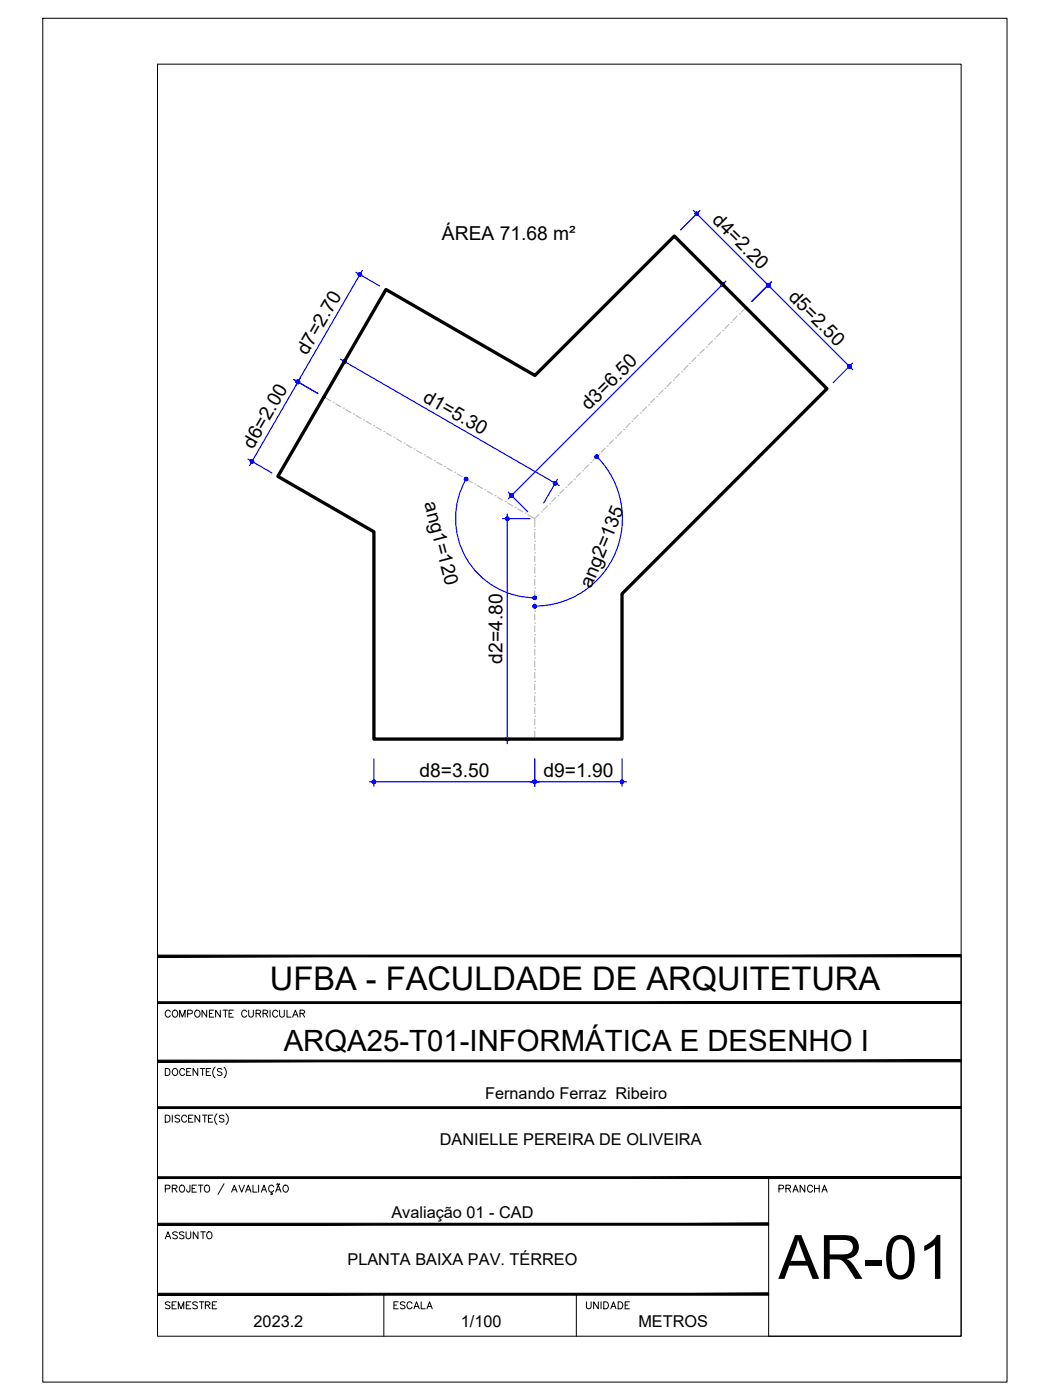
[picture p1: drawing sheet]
<svg xmlns="http://www.w3.org/2000/svg" width="229mm" height="305mm" viewBox="0 0 229 305" stroke-linecap="round" stroke-linejoin="round" font-family="sans-serif">
<!-- layer: ARQ_EIXO CINZA 04 -->
<g fill="none" stroke="#bababa" stroke-width=".25">
<path d="M149.7 79.6l-.9 .9M150.2 79.2h.1M151.5 77.8l-.9 .9M152 77.3h.1M153.3 76l-.9 .9M153.8 75.6h.1M155.1 74.2l-.9 .9M155.6 73.8h.1M156.9 72.4l-.9 .9M157.4 72h.1M158.7 70.6l-.9 .9M159.2 70.2h.1"/>
<path d="M160.5 68.8l-.9 .9M161 68.4h.1M162.4 67l-1 .9M70.5 86.4l1.5 .9M72.6 87.6h.1M73.1 87.9l1.1 .7M74.8 88.9h.1M75.3 89.2l1.1 .6M77 90.1h.1M77.5 90.5l1.1 .6M79.2 91.4h.1M79.7 91.7l1.1 .7"/>
<path d="M81.4 92.7h.1M81.9 93l1.1 .6M83.6 93.9h.1M84.1 94.3l1.1 .6M85.8 95.2h.1M86.3 95.5l1.1 .7M88 96.5h.1M88.5 96.8l1.1 .7M90.2 97.7h.1M90.7 98.1l1.1 .6M92.4 99h.1M92.9 99.4l1.1 .6"/>
<path d="M130 99.4l-.9 .8M130.4 98.9h.1M131.8 97.6l-.9 .9M132.2 97.1h.1M133.6 95.8l-.9 .8M134 95.3h.1M135.3 94l-.8 .9M135.8 93.5h.1M137.2 92.2l-.9 .9M137.6 91.7h.1M138.9 90.4l-.9 .9M139.4 89.9h.1"/>
<path d="M140.8 88.6l-1 .9M141.2 88.1h.1M142.5 86.8l-.9 .9M143 86.4h.1M144.3 85l-.9 .9M144.8 84.5h.1M146.1 83.2l-.9 .9M146.6 82.8h.1M147.9 81.4l-.9 .9M148.4 80.9h.1M94.6 100.3h.1M95.1 100.6l1.1 .7"/>
<path d="M96.8 101.6h.1M97.3 101.9l1.1 .6M99 102.8h.1M99.5 103.2l1.1 .6M101.2 104.1h.1M101.7 104.4l1.1 .7M103.4 105.4h.1M103.9 105.7l1.1 .6M105.6 106.6h.1M106.1 107l1.1 .6M107.8 107.9h.1M108.3 108.2l1.1 .7"/>
<path d="M110 109.2h.1M110.5 109.5l1.1 .7M112.1 110.4h.1M112.7 110.8l1.1 .6M114.3 111.7h.1M114.9 112.1l1.5 .8M116.4 117.9h.1M116.4 115.3h.1M116.4 116v1.2M116.4 118.5v1.3M117.4 111.9l-1 1v1.8M117.9 111.5h.1"/>
<path d="M119.2 110.2l-.9 .8M119.6 109.7h.1M121 108.3l-.9 .9M121.5 107.9h.1M122.8 106.6l-.9 .8M123.2 106.1h.1M124.6 104.7l-.9 1M125 104.3h.1M126.4 103l-.9 .8M126.8 102.5h.1M128.2 101.2l-.9 .9M128.6 100.7h.1"/>
<path d="M116.4 138.2h.1M116.4 135.6h.1M116.4 133.1h.1M116.4 130.6h.1M116.4 128h.1M116.4 125.5h.1M116.4 122.9h.1M116.4 120.4h.1M116.4 121v1.3M116.4 123.6v1.2M116.4 126.1v1.3M116.4 128.7v1.2"/>
<path d="M116.4 131.2v1.3M116.4 133.7v1.3M116.4 136.3v1.2M116.4 138.8v1.3M116.4 158.5h.1M116.4 156h.1M116.4 153.4h.1M116.4 150.9h.1M116.4 148.3h.1M116.4 145.8h.1M116.4 143.3h.1M116.4 140.7h.1"/>
<path d="M116.4 141.4v1.2M116.4 143.9v1.3M116.4 146.4v1.3M116.4 149v1.2M116.4 151.5v1.3M116.4 154.1v1.2M116.4 156.6v1.3M116.4 159.1v1.8"/>
</g>
<!-- layer: COTA AZUL -->
<g fill="none" stroke="#00f" stroke-width=".25">
<path d="M77.5 59.3l5.2 3M78.9 58.9l-14.6 25.1M151 45.8l34.6 34.7M152.4 45.8l-4.2 4.3M74.1 78.2l47.7 27.5M75.5 77.9l-3 5.1M156.6 61.2l4.3 4.2M158 61.2l-47.3 47.4M167.9 61.4l-4.2 4.2M185.6 79l-4.2 4.3M54 99.9l5.2 3.1M64 82.6l5.2 3"/>
<path d="M65.4 82.3l-11 19M129.9 99.4a19.1 19.1 0 0 1 4.2 20.8 19.1 19.1 0 0 1-17.7 11.8M101.5 104.3a17.3 17.3 0 0 0 14.9 25.8M109.4 112.9h6M110.4 111.9v50M110.7 107.1l4.2 4.3M121.4 104.4l-3 5.1M80.4 170.2h56M81.4 165.2v6M109.4 160.9h6M116.4 165.2v6M135.4 165.2v6"/>
</g>
<!-- layer: 0 -->
<g fill="#00f" stroke="#00f" stroke-width=".22">
<path d="M74.6 78.5v.2h.4zM74.6 78.7h.4l-.4 .2zM74.6 78.9l.2 .1 .2-.3z"/>
<path d="M75 78.7l-.2 .3 .2 .1zM75 78.7l.1 .3-.1 .1zM75 78.7l.1 .3 .2-.1z"/>
<path d="M75 78.7l.3 .2 .1-.2zM75 78.7l.3-.2 .1 .2zM75.1 78.4l-.1 .3 .3-.2z"/>
<path d="M75 78.3v.4l.1-.3zM74.8 78.4l.2-.1v.4zM74.8 78.4l-.2 .1 .4 .2z"/>
<path d="M120.9 105.2l.3 .2v-.2zM120.9 105.2l.3-.2v.2zM121.1 104.9l-.2 .3 .3-.2z"/>
<path d="M120.9 104.8v.4l.2-.3zM120.7 104.9l.2-.1v.4zM120.7 104.9l-.2 .1 .4 .2z"/>
<path d="M120.5 105v.2h.4zM120.5 105.2h.4l-.4 .2zM120.5 105.4l.2 .1 .2-.3z"/>
<path d="M120.9 105.2l-.2 .3 .2 .1zM120.9 105.2l.2 .3-.2 .1zM120.9 105.2l.2 .3 .1-.1z"/>
<path d="M110.2 112.6l.2 .3v-.4zM110.2 112.6l.2 .3-.3-.2zM110.1 112.7v.2h.3z"/>
<path d="M110.1 112.9v.2l.3-.2zM110.1 113.1l.3-.2-.2 .3zM110.4 112.9l-.2 .3 .2 .1z"/>
<path d="M110.4 112.9v.4l.2-.1zM110.4 112.9l.4 .2-.2 .1zM110.4 112.9l.4 .2v-.2z"/>
<path d="M110.4 112.9h.4v-.2zM110.6 112.6l.2 .1-.4 .2zM110.4 112.5v.4l.2-.3z"/>
<path d="M110.4 160.9v.4l.2-.1zM110.4 160.9l.4 .2-.2 .1zM110.4 160.9l.4 .2v-.2z"/>
<path d="M110.4 160.9h.4v-.2zM110.6 160.6l.2 .1-.4 .2zM110.4 160.5v.4l.2-.3z"/>
<path d="M110.2 160.6l.2 .3v-.4zM110.2 160.6l.2 .3-.3-.2zM110.1 160.7v.2h.3z"/>
<path d="M110.1 160.9v.2l.3-.2zM110.1 161.1l.3-.2-.2 .3zM110.4 160.9l-.2 .3 .2 .1z"/>
<path d="M111.1 108.1l.2 .1 .1-.3zM111.4 107.9l.1 .3h-.2zM111.4 107.9l.1 .3 .1-.1z"/>
<path d="M111.4 107.9l.2 .2 .1-.1zM111.4 107.9l.3-.1v.2zM111.6 107.6l-.2 .3 .3-.1z"/>
<path d="M111.5 107.5l-.1 .4 .2-.3zM111.3 107.5h.2l-.1 .4zM111.1 107.6l.3 .3-.1-.4z"/>
<path d="M111.1 107.6l-.1 .2 .4 .1zM111 107.8l.4 .1-.4 .1zM111 108l.1 .1 .3-.2z"/>
<path d="M157.4 61.6v.3l.2-.3zM157.2 61.6h.2v.3zM157.1 61.6l.3 .3-.2-.3z"/>
<path d="M157.1 61.6l-.1 .2 .4 .1zM157 61.8l.4 .1-.4 .1zM157 62l.1 .2 .3-.3z"/>
<path d="M157.1 62.2l.1 .1 .2-.4zM157.4 61.9v.4h-.2zM157.4 61.9v.4l.2-.1z"/>
<path d="M157.4 61.9l.2 .3 .1-.2zM157.4 61.9l.3-.1v.2zM157.4 61.9l.3-.1-.1-.2z"/>
<path d="M151.4 46.3l-.1 .1 .4 .1zM151.3 46.4l.4 .1-.4 .1zM151.3 46.6l.1 .2 .3-.3z"/>
<path d="M151.7 46.5l-.3 .3 .2 .1zM151.7 46.5l.1 .4h-.2zM151.7 46.5l.1 .4 .1-.1z"/>
<path d="M151.7 46.5l.2 .3 .2-.2zM151.7 46.5l.4-.1v.2zM151.7 46.5l.4-.1-.2-.1z"/>
<path d="M151.8 46.2l-.1 .3 .2-.2zM151.6 46.2h.2l-.1 .3zM151.4 46.3l.3 .2-.1-.3z"/>
<path d="M167.3 62.1l.2 .3 .1-.2zM167.3 62.1l.3-.1v.2zM167.5 61.8l-.2 .3 .3-.1z"/>
<path d="M167.3 61.7v.4l.2-.3zM167.1 61.7h.2v.4zM167 61.8l.3 .3-.2-.4z"/>
<path d="M167 61.8l-.1 .2 .4 .1zM166.9 62l.4 .1-.4 .1zM166.9 62.2l.1 .2 .3-.3z"/>
<path d="M167 62.4h.1l.2-.3zM167.3 62.1v.3h-.2zM167.3 62.1v.3h.2z"/>
<path d="M167 61.8l-.1 .2 .4 .1zM166.9 62l.4 .1-.4 .1zM166.9 62.2l.1 .2 .3-.3z"/>
<path d="M167 62.4h.1l.2-.3zM167.3 62.1v.3h-.2zM167.3 62.1v.3h.2z"/>
<path d="M167.3 62.1l.2 .3 .1-.2zM167.3 62.1l.3-.1v.2zM167.5 61.8l-.2 .3 .3-.1z"/>
<path d="M167.3 61.7v.4l.2-.3zM167.1 61.7h.2v.4zM167 61.8l.3 .3-.2-.4z"/>
<path d="M184.9 79.8l.3 .2 .1-.2zM184.9 79.8l.4-.1v.1zM184.9 79.8l.4-.1-.1-.2z"/>
<path d="M185 79.4l-.1 .4 .3-.3zM184.8 79.4h.2l-.1 .4zM184.7 79.5l.2 .3-.1-.4z"/>
<path d="M184.7 79.5l-.1 .2 .3 .1zM184.6 79.7l.3 .1h-.3zM184.6 79.8l.1 .2 .2-.2z"/>
<path d="M184.7 80l.1 .1 .1-.3zM184.9 79.8l.1 .3h-.2zM184.9 79.8l.1 .3 .2-.1z"/>
<path d="M64.9 82.8v.3l.1-.3zM64.6 82.8h.3v.3zM64.6 82.8l-.1 .2 .4 .1z"/>
<path d="M64.5 83v.1h.4zM64.5 83.1h.4l-.4 .2zM64.5 83.3l.1 .2 .3-.4z"/>
<path d="M64.9 83.1l-.3 .4h.3zM64.9 83.1l.1 .4h-.1zM64.9 83.1l.1 .4 .2-.2z"/>
<path d="M64.9 83.1l.3 .2v-.2zM64.9 83.1l.3-.1v.1zM65 82.8l-.1 .3 .3-.1z"/>
<path d="M54.9 100.5l-.2 .3h.2zM54.9 100.5l.1 .3h-.1zM54.9 100.5l.1 .3 .2-.1z"/>
<path d="M54.9 100.5l.3 .2v-.2zM54.9 100.5l.3-.2v.2zM55 100.1l-.1 .4 .3-.2z"/>
<path d="M54.9 100.1v.4l.1-.4zM54.7 100.1h.2v.4zM54.7 100.1l-.2 .2 .4 .2z"/>
<path d="M54.5 100.3v.2h.4zM54.5 100.5h.4l-.4 .2zM54.5 100.7l.2 .1 .2-.3z"/>
<path d="M64.9 83.1l-.3 .4h.3zM64.9 83.1l.1 .4h-.1zM64.9 83.1l.1 .4 .2-.2z"/>
<path d="M64.9 83.1l.3 .2v-.2zM64.9 83.1l.3-.1v.1zM65 82.8l-.1 .3 .3-.1z"/>
<path d="M64.9 82.8v.3l.1-.3zM64.6 82.8h.3v.3zM64.6 82.8l-.1 .2 .4 .1z"/>
<path d="M64.5 83v.1h.4zM64.5 83.1h.4l-.4 .2zM64.5 83.3l.1 .2 .3-.4z"/>
<path d="M78.4 59.4v.4l.1-.4zM78.1 59.4h.3v.4zM78.1 59.4l-.1 .2 .4 .2z"/>
<path d="M78 59.6v.2h.4zM78 59.8h.4l-.4 .1zM78 59.9l.1 .2 .3-.3z"/>
<path d="M78.4 59.8l-.3 .3 .3 .1zM78.4 59.8l.1 .3-.1 .1zM78.4 59.8l.1 .3 .2-.2z"/>
<path d="M78.4 59.8l.3 .1v-.1zM78.4 59.8l.3-.2v.2zM78.5 59.4l-.1 .4 .3-.2z"/>
<path d="M116.4 170.2h.4v-.2zM116.6 169.9l.2 .1-.4 .2zM116.4 169.8v.4l.2-.3z"/>
<path d="M116.2 169.9l.2 .3v-.4zM116.1 170l.1-.1 .2 .3zM116.1 170l-.1 .2h.4z"/>
<path d="M116 170.2l.1 .2 .3-.2zM116.1 170.4l.3-.2-.2 .3zM116.4 170.2l-.2 .3 .2 .1z"/>
<path d="M116.4 170.2v.4l.2-.1zM116.4 170.2l.4 .2-.2 .1zM116.4 170.2l.4 .2v-.2z"/>
<path d="M81 170.2l.1 .2 .3-.2zM81.1 170.4l.3-.2-.2 .3zM81.4 170.2l-.2 .3 .2 .1z"/>
<path d="M81.4 170.2v.4l.2-.1zM81.4 170.2l.3 .2-.1 .1zM81.4 170.2l.3 .2 .1-.2z"/>
<path d="M81.4 170.2h.4l-.1-.2zM81.6 169.9l.1 .1-.3 .2zM81.4 169.8v.4l.2-.3z"/>
<path d="M81.2 169.9l.2 .3v-.4zM81.1 170l.1-.1 .2 .3zM81.1 170l-.1 .2h.4z"/>
<path d="M135.4 170.2h.4l-.1-.2zM135.6 169.9l.1 .1-.3 .2zM135.4 169.8v.4l.2-.3z"/>
<path d="M135.2 169.9l.2 .3v-.4zM135.2 169.9l.2 .3-.3-.2zM135.1 170l-.1 .2h.4z"/>
<path d="M135 170.2l.1 .2 .3-.2zM135.1 170.4l.3-.2-.2 .3zM135.4 170.2l-.2 .3 .2 .1z"/>
<path d="M135.4 170.2v.4l.2-.1zM135.4 170.2l.3 .2-.1 .1zM135.4 170.2l.3 .2 .1-.2z"/>
<path d="M116 170.2l.1 .2 .3-.2zM116.1 170.4l.3-.2-.2 .3zM116.4 170.2l-.2 .3 .2 .1z"/>
<path d="M116.4 170.2v.4l.2-.1zM116.4 170.2l.4 .2-.2 .1zM116.4 170.2l.4 .2v-.2z"/>
<path d="M116.4 170.2h.4v-.2zM116.6 169.9l.2 .1-.4 .2zM116.4 169.8v.4l.2-.3z"/>
<path d="M116.2 169.9l.2 .3v-.4zM116.1 170l.1-.1 .2 .3zM116.1 170l-.1 .2h.4z"/>
<path d="M101.5 103.9v.4l.2-.3zM101.3 104l.2-.1v.4zM101.3 104l-.1 .1 .3 .2z"/>
<path d="M101.2 104.1l-.1 .2h.4zM101.1 104.3h.4l-.3 .2zM101.2 104.5l.1 .1 .2-.3z"/>
<path d="M101.5 104.3l-.2 .3h.2zM101.5 104.3l.2 .3h-.2zM101.5 104.3l.2 .3 .1-.1z"/>
<path d="M101.5 104.3l.3 .2 .1-.2zM101.5 104.3l.3-.2 .1 .2zM101.7 104l-.2 .3 .3-.2z"/>
<path d="M116.4 130.1h.4v-.1zM116.6 129.8l.2 .2-.4 .1zM116.4 129.8v.3l.2-.3z"/>
<path d="M116.2 129.8l.2 .3v-.3zM116.1 130l.1-.2 .2 .3zM116.1 130l-.1 .1h.4z"/>
<path d="M116 130.1l.1 .2 .3-.2zM116.1 130.3l.3-.2-.2 .4zM116.4 130.1l-.2 .4h.2z"/>
<path d="M116.4 130.1v.4h.2zM116.4 130.1l.4 .2-.2 .2zM116.4 130.1l.4 .2v-.2z"/>
<path d="M116 132l.1 .2 .3-.2zM116.1 132.2l.3-.2-.2 .3zM116.4 132l-.2 .3 .2 .1z"/>
<path d="M116.4 132v.4l.2-.1zM116.4 132l.4 .2-.2 .1zM116.4 132l.4 .2v-.2z"/>
<path d="M116.4 132h.4v-.2zM116.6 131.7l.2 .1-.4 .2zM116.4 131.6v.4l.2-.3z"/>
<path d="M116.2 131.7l.2 .3v-.4zM116.2 131.7l.2 .3-.3-.2zM116.1 131.8l-.1 .2h.4z"/>
<path d="M129.7 99.1l-.2 .2 .4 .1zM129.5 99.3l.4 .1-.4 .1zM129.5 99.5l.2 .2 .2-.3z"/>
<path d="M129.9 99.4l-.2 .3 .1 .1zM129.9 99.4l.1 .4h-.2zM129.9 99.4l.1 .4 .2-.1z"/>
<path d="M129.9 99.4l.3 .3 .1-.2zM129.9 99.4l.4-.1v.2zM129.9 99.4l.4-.1-.1-.2z"/>
<path d="M130 99.1l-.1 .3 .3-.3zM129.8 99.1h.2l-.1 .3zM129.7 99.1l.2 .3-.1-.3z"/>
</g>
<path d="M84 63l32.5 18.7 30.3-30.3 33.2 33.2-44.6 44.7v31.6h-54v-45.1l-20.9-12.1z" fill="none" stroke="#000" stroke-width=".72"/>
<!-- layer: MRG_EXTERNA -->
<path d="M9.3 4h209.9v296.9h-209.9z" fill="none" stroke="#000" stroke-width=".22"/>
<!-- layer: MRG_INTERNA -->
<path d="M34.3 14h175v276.9h-175z" fill="none" stroke="#000" stroke-width=".22"/>
<!-- layer: SIMB_01 -->
<g fill="#000" stroke="#000" stroke-width=".22">
<path d="M34.3 218.1v.4l175-.4zM34.3 218.5l175-.4v.4z"/>
<path d="M34.3 207.9v.4l175-.4zM34.3 208.3l175-.4v.4z"/>
<path d="M34.3 230.8v.4l175-.4zM34.3 231.2l175-.4v.4z"/>
<path d="M34.3 256.2v.4l175-.4zM34.3 256.6l175-.4v.4z"/>
<path d="M34.3 241v.3l175-.3zM34.3 241.3l175-.3v.3z"/>
<path d="M34.3 266.3v.4l133-.4zM34.3 266.7l133-.4v.4z"/>
<path d="M34.3 282h133v-.4zM34.3 281.6h133l-133 .4z"/>
</g>
<g fill="none" stroke="#000" stroke-width=".22">
<path d="M45 219.9v1.5l-1-1.5v1.5M46.5 219.9h-.9v1.5h.9M48 219.9v1.5l-1.1-1.5v1.5M48.6 219.9h1M49.1 219.9v1.5M50.8 219.9h-.9v1.5h.9M54.1 219.9v1.1l.5 .4h.3l.3-.4v-1.1M58.8 219.9v1.5M60.9 219.9v1.1l.4 .4 .5-.2 .1-1.3M62.5 219.9v1.5h.9M209.3 208.1v82.8h-42v-34.5M36 232.6h.5a.82 .82 0 0 1 .5 .8 .82 .82 0 0 1-.5 .7h-.5z"/>
<path d="M37.1 220.3a.56 .56 0 0 0-.7-.4 .56 .56 0 0 0-.4 .6 .63 .63 0 0 0 .2 .8 .63 .63 0 0 0 .9-.2M37.7 220.1a.72 .72 0 0 1 1 .2 .72 .72 0 0 1-.3 1.1 .72 .72 0 0 1-.9-.4 .72 .72 0 0 1 .2-.9zM37.7 232.8a.72 .72 0 0 1 1 .2 .72 .72 0 0 1-.3 1.1 .72 .72 0 0 1-.9-.4 .72 .72 0 0 1 .2-.9zM39.1 221.4v-1.5l.6 1.5 .6-1.5v1.5M40.2 233a.56 .56 0 0 0-.6-.4 .56 .56 0 0 0-.5 .6 .63 .63 0 0 0 .3 .8 .63 .63 0 0 0 .8-.2M40.6 233.3h.6M40.9 220.7l.9-.1v-.5l-.3-.2h-.6v1.5M41.6 232.6h-1v1.5h1M42.7 220a.71 .71 0 0 1 .9 .7 .71 .71 0 0 1-.9 .7l-.3-.5v-.4zM43.1 232.6v1.5l-1.1-1.5v1.5M43.6 232.6h1M44.1 232.6v1.5"/>
<path d="M44.9 233.3h.6M45.6 220.6h.5M45.9 232.6h-1v1.5h1M46.8 232.3a1.57 1.57 0 0 0 0 2.4M48.3 232.8l-.3-.2-.7 .2 .2 .4 .5 .2 .3 .3v.2l-.3 .2-.7-.2M48.8 232.3a1.57 1.57 0 0 1 0 2.4M49.9 220.6h.5M53.7 220.3a.56 .56 0 0 0-.6-.4 .56 .56 0 0 0-.5 .6 .63 .63 0 0 0 .3 .8 .63 .63 0 0 0 .8-.2M55.8 220.6h.8l.2-.4-.4-.3h-.6v1.5M56.3 220.6l.5 .8M57.3 220.6h.8l.2-.4-.4-.3h-.6v1.5M57.8 220.6l.5 .8"/>
<path d="M60.5 220.3a.56 .56 0 0 0-.7-.4 .56 .56 0 0 0-.4 .6 .63 .63 0 0 0 .2 .8 .63 .63 0 0 0 .9-.2M63.7 221.4l.6-1.5 .6 1.5M63.9 220.9h.7M65.3 220.6h.9l.1-.4-.3-.3h-.7v1.5M65.8 220.6l.5 .8M36 242.8h.5a.82 .82 0 0 1 .5 .7 .82 .82 0 0 1-.5 .8h-.5zM36 258.8l.9-.1 .1-.6-1-.1v1.5M37.5 258.7l1-.1v-.5l-1-.1v1.5M37.5 242.8v1.5M38 258.7l.5 .8M39.1 243l-.3-.2-.7 .2 .2 .4 .7 .3 .1 .2v.2l-.3 .2-.7-.2M39.2 258.2a.72 .72 0 0 1 1 .2 .72 .72 0 0 1-.3 1.1 .72 .72 0 0 1-.9-.4 .72 .72 0 0 1 .2-.9z"/>
<path d="M40.6 243.2a.56 .56 0 0 0-.6-.4 .56 .56 0 0 0-.5 .6 .63 .63 0 0 0 .3 .8 .63 .63 0 0 0 .8-.2M41.1 243.5h.6M41.4 258l-.1 1.4-.4 .1-.2-.1-.1-.4M41.8 258.7h.6M42 242.8h-.9v1.5h.9M42.8 258h-1v1.5h1M43.2 258h1M43.5 242.8v1.5l-1-1.5v1.5M43.7 258v1.5M44.1 242.8h1M44.6 242.8v1.5M44.6 258.2a.63 .63 0 0 1 .8-.1 .63 .63 0 0 1 .2 .9 .57 .57 0 0 1-.5 .6 .57 .57 0 0 1-.6-.6z"/>
<path d="M45.4 243.5h.5M46.3 242.8h-.9v1.5h.9M47.2 242.5a1.57 1.57 0 0 0 0 2.3M48.8 243l-.4-.2-.6 .2 .1 .4 .7 .3 .2 .2v.2l-.4 .2-.6-.2M48.8 257.7l-1.3 2.4M49.2 242.5a1.57 1.57 0 0 1 0 2.3M50.4 259.5l.6-1.5 .6 1.5M50.7 259h.7M52 258l.6 1.5 .6-1.5M53.5 259.5l.6-1.5 .6 1.5M53.7 259h.7M55.1 258v1.5h.9"/>
<path d="M56.3 258v1.5M56.9 259.5l.6-1.5 .5 1.5M57.1 259h.7M59.1 259.5v.3l.2 .2h-.4M59.6 258.4a.6 .6 0 0 0-.9-.3 .6 .6 0 0 0-.2 .9 .54 .54 0 0 0 .4 .5 .54 .54 0 0 0 .7-.3M60 259.5l.6-1.5 .6 1.5M60.2 259h.8M60.3 257.8l-.1 .1M60.3 257.8h.2M60.5 257.8l.1 .1M60.6 257.9h.2M60.9 257.7l-.1 .2"/>
<path d="M61.8 258.2a.72 .72 0 0 1 1 .2 .72 .72 0 0 1-.3 1.1 .72 .72 0 0 1-.9-.4 .72 .72 0 0 1 .2-.9zM83.6 281.8v9.1M125.5 281.8v9.1"/>
</g>
<text font-size="13.3" x="169.5" y="278.4">AR-01</text>
<text font-size="7.1" x="58.8" y="215.6">UFBA - FACULDADE DE ARQUITETURA</text>
<text font-size="6.4" x="61.8" y="228.9">ARQA25-T01-INFORMÁTICA E DESENHO I</text>
<g font-size="4.4">
<text x="168.3" y="260.7">PRANCHA</text>
<text x="34.9" y="270.9">ASSUNTO</text>
<text x="34.9" y="286.1">SEMESTRE</text>
<text x="84.7" y="286.1">ESCALA</text>
<text x="126.3" y="286.1">UNIDADE</text>
</g>
<g font-size="4.2">
<text x="96.2" y="52.3">ÁREA 71.68 m²</text>
<text x="154.9" y="48.2" transform="rotate(45 154.9 48.2)">d4=2.20</text>
<text x="171.4" y="64.8" transform="rotate(45 171.4 64.8)">d5=2.50</text>
<text x="66.9" y="77.5" transform="rotate(-60 66.9 77.5)">d7=2.70</text>
<text x="91.9" y="87.2" transform="rotate(30 91.9 87.2)">d1=5.30</text>
<text x="128.2" y="89.5" transform="rotate(-45 128.2 89.5)">d3=6.50</text>
<text x="55.1" y="97.9" transform="rotate(-60 55.1 97.9)">d6=2.00</text>
<text x="92.3" y="109.6" transform="rotate(75 92.3 109.6)">ang1=120</text>
<text x="128.7" y="128.1" transform="rotate(-67 128.7 128.1)">ang2=135</text>
<text x="109.4" y="144.5" transform="rotate(-90 109.4 144.5)">d2=4.80</text>
<text x="91.3" y="169.2">d8=3.50</text>
<text x="118.3" y="169.2">d9=1.90</text>
</g>
<g font-size="3.5">
<text x="105.6" y="239.3">Fernando Ferraz Ribeiro</text>
<text x="95.8" y="249.3">DANIELLE PEREIRA DE OLIVEIRA</text>
<text x="85.2" y="265.2">Avaliação 01 - CAD</text>
<text x="75.6" y="275.4">PLANTA BAIXA PAV. TÉRREO</text>
<text x="55.2" y="289">2023.2</text>
<text x="100.3" y="289">1/100</text>
<text x="139" y="289">METROS</text>
</g>
</svg>
